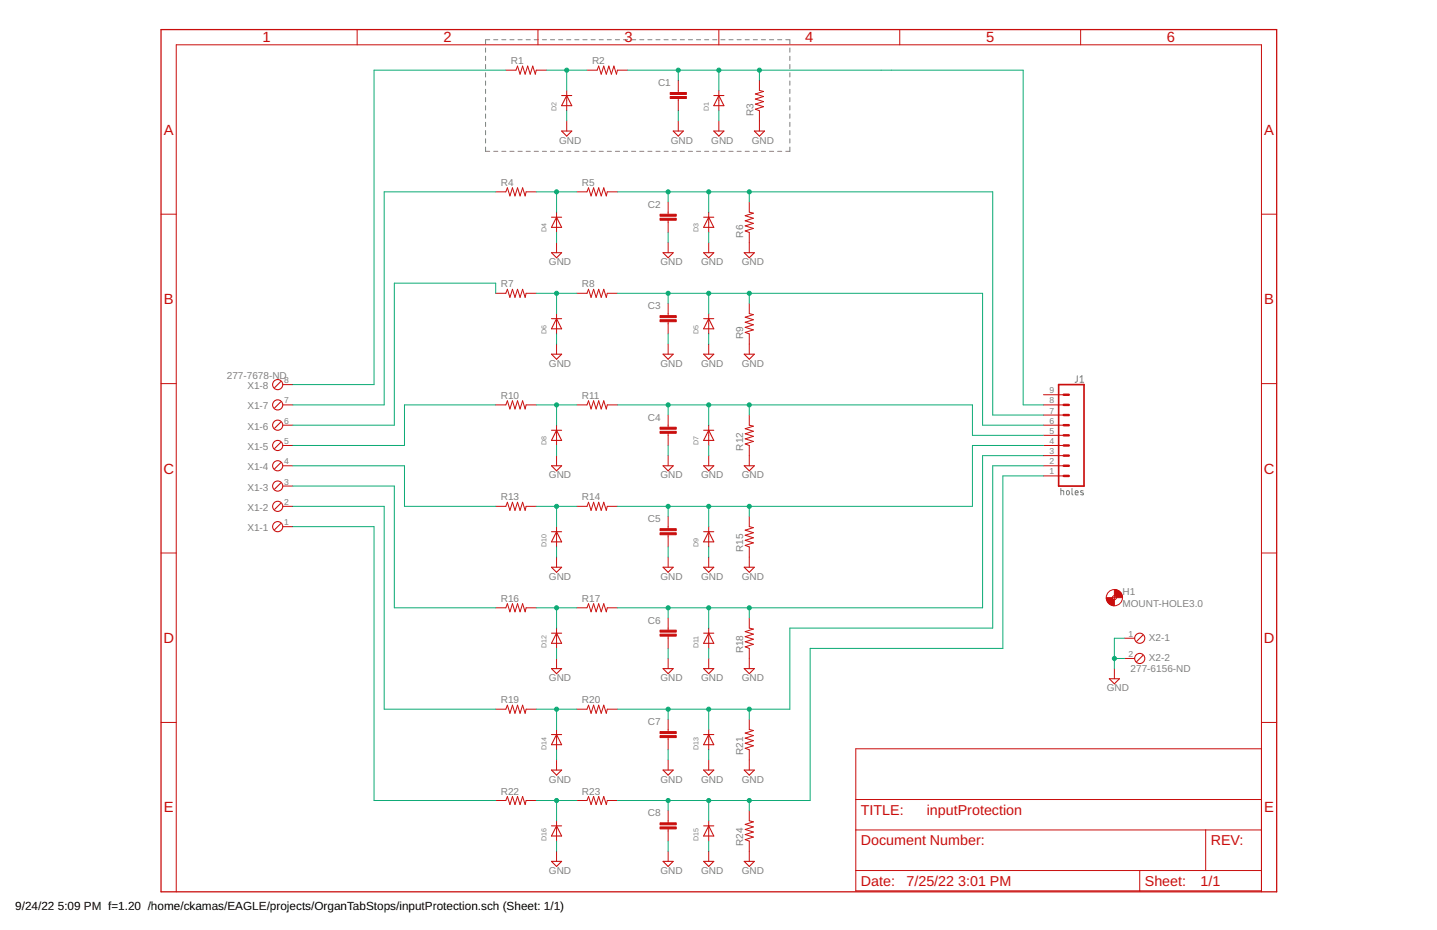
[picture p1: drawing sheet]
<svg xmlns="http://www.w3.org/2000/svg" width="432mm" height="279mm" viewBox="0 0 432 279" stroke-linecap="round" stroke-linejoin="round" font-family="sans-serif">
<g fill="none" stroke="#808080" stroke-width=".3">
<path d="M145.9 14.4v1.3M145.9 16.9v1.3M145.9 19.4v1.3M147.2 11.9h-1.3v1.3M148.4 11.9h1.2M150.8 11.9h1.2M153.2 11.9h1.3M155.7 11.9h1.2M158.1 11.9h1.2M160.5 11.9h1.3M163 11.9h1.2M165.4 11.9h1.2"/>
<path d="M167.9 11.9h1.2M170.3 11.9h1.2M172.7 11.9h1.3M175.2 11.9h1.2M177.6 11.9h1.2M180 11.9h1.3M182.5 11.9h1.2M184.9 11.9h1.3M187.3 11.9h1.3M189.8 11.9h1.2M192.2 11.9h1.3M194.7 11.9h1.2"/>
<path d="M197.1 11.9h1.2M199.5 11.9h1.3M202 11.9h1.2M204.4 11.9h1.3M206.9 11.9h1.2M209.3 11.9h1.2M211.7 11.9h1.3M214.2 11.9h1.2M216.6 11.9h1.2M219 11.9h1.3M221.5 11.9h1.2M223.9 11.9h1.2"/>
<path d="M226.4 11.9h1.2M228.8 11.9h1.2M231.2 11.9h1.3M233.7 11.9h1.2M236.1 11.9h1.2v1.3M237.3 14.4v1.3M237.3 16.9v1.3M237.3 19.4v1.3M145.9 21.8v1.3M145.9 24.3v1.3M145.9 26.8v1.3M145.9 29.3v1.3"/>
<path d="M145.9 31.8v1.3M145.9 34.2v1.3M145.9 36.7v1.3M145.9 39.2v1.3M237.3 21.8v1.3M237.3 24.3v1.3M237.3 26.8v1.3M237.3 29.3v1.3M237.3 31.8v1.3M237.3 34.2v1.3M237.3 36.7v1.3M237.3 39.2v1.3"/>
<path d="M145.9 41.7v1.3M145.9 44.2v1.3h1.3M148.4 45.5h1.2M150.8 45.5h1.2M153.2 45.5h1.3M155.7 45.5h1.2M158.1 45.5h1.2M160.5 45.5h1.3M163 45.5h1.2M165.4 45.5h1.2M167.9 45.5h1.2M170.3 45.5h1.2"/>
<path d="M172.7 45.5h1.3M175.2 45.5h1.2M177.6 45.5h1.2M180 45.5h1.3M182.5 45.5h1.2M184.9 45.5h1.3M187.3 45.5h1.3M189.8 45.5h1.2M192.2 45.5h1.3M194.7 45.5h1.2M197.1 45.5h1.2M199.5 45.5h1.3"/>
<path d="M202 45.5h1.2M204.4 45.5h1.3M206.9 45.5h1.2M209.3 45.5h1.2M211.7 45.5h1.3M214.2 45.5h1.2M216.6 45.5h1.2M219 45.5h1.3M221.5 45.5h1.2M223.9 45.5h1.2M226.4 45.5h1.2M228.8 45.5h1.2"/>
<path d="M231.2 45.5h1.3M233.7 45.5h1.2M237.3 41.7v1.3M237.3 44.2v1.3h-1.2M323.7 112.9v1.7l-.7 .3M324.5 114.9h1.1M324.5 113.3l.6-.4v2M318.8 147.4l.8 .1v1.2M318.8 146.7v2M320.6 147.5h.6l.1 .8a.43 .43 0 0 1-.4 .4 .43 .43 0 0 1-.4-.4zM322.1 146.7v1.7l.3 .3M323.1 148h.9a.45 .45 0 0 0-.4-.6 .45 .45 0 0 0-.5 .4l.1 .8 .8 .1"/>
<path d="M325.5 147.5l-.6-.1-.2 .3 .8 .5v.4h-.8"/>
</g>
<path d="M48.4 8.9h335.2v259h-335.2z" fill="none" stroke="#c90d0c" stroke-width=".38"/>
<g fill="none" stroke="#c90d0c" stroke-width=".3">
<path d="M107.3 8.9v4.6M161.6 8.9v4.6M216 8.9v4.6M270.4 8.9v4.6M324.7 8.9v4.6M152 21.1h3l.5-1.2 .8 2.4 .7-2.4 .8 2.4 .8-2.4 .7 2.4 .8-2.4 .7 2.4 .3-1.2h3.1M170.3 27.2v6.1M170.3 36.3v3.1M176.4 21.1h3l.5-1.2 .8 2.4 .7-2.4 .8 2.4 .7-2.4 .8 2.4 .8-2.4 .7 2.4 .3-1.2h3.1M203.8 24.1v3.7M203.8 29.6v3.7M203.8 36.3v3.1"/>
<path d="M216 27.2v6.1M216 36.3v3.1M228.2 24.1v3.1l1.2 .3-2.4 .7 2.4 .8-2.4 .8 2.4 .7-2.4 .8 2.4 .7-2.4 .8 1.2 .5v6.1M148.9 57.6h3.1l.5-1.2 .7 2.5 .8-2.5 .7 2.5 .8-2.5 .8 2.5 .7-2.5 .8 2.5 .3-1.3h3M173.3 57.6h3.1l.4-1.2 .8 2.5 .8-2.5 .7 2.5 .8-2.5 .8 2.5 .7-2.5 .8 2.5 .3-1.3h3M48.4 64.3h4.6M167.2 63.7v6.1M167.2 72.9v3M200.8 60.7v3.6M200.8 66.2v3.6M200.8 72.9v3M213 63.7v6.1"/>
<path d="M213 72.9v3M225.1 60.7v3l1.3 .4-2.5 .7 2.5 .8-2.5 .7 2.5 .8-2.5 .8 2.5 .7-2.5 .8 1.2 .4v6.1M379.1 64.3h4.5M148.9 88.1h3.1l.5-1.2 .7 2.4 .8-2.4 .7 2.4 .8-2.4 .8 2.4 .7-2.4 .8 2.4 .3-1.2h3M167.2 94.2v6.1M173.3 88.1h3.1l.4-1.2 .8 2.4 .8-2.4 .7 2.4 .8-2.4 .8 2.4 .7-2.4 .8 2.4 .3-1.2h3M200.8 91.2v3.6M200.8 96.6v3.7M213 94.2v6.1M225.1 91.2v3l1.3 .3-2.5 .8 2.5 .8-2.5 .7 2.5 .8-2.5 .7 2.5 .8-2.5 .8 1.2 .4v6.1M48.4 115.3h4.6M85 115.5h3"/>
<path d="M167.2 103.4v3M200.8 103.4v3M213 103.4v3M313.5 118.6h6.1M379.1 115.3h4.5M85 139.9h3M85 133.8h3M85 127.7h3M85 121.6h3M148.9 121.6h3.1l.5-1.2 .7 2.5 .8-2.5 .7 2.5 .8-2.5 .8 2.5 .7-2.5 .8 2.5 .3-1.3h3M167.2 127.7v6.1M167.2 136.9v3"/>
<path d="M173.3 121.6h3.1l.4-1.2 .8 2.5 .8-2.5 .7 2.5 .8-2.5 .8 2.5 .7-2.5 .8 2.5 .3-1.3h3M200.8 124.7v3.7M200.8 130.2v3.6M200.8 136.9v3M213 127.7v6.1M213 136.9v3M225.1 124.7v3l1.3 .3-2.5 .8 2.5 .8-2.5 .7 2.5 .8-2.5 .7 2.5 .8-2.5 .8 1.2 .4v6.1M313.5 139.9h6.1M313.5 133.8h6.1M313.5 127.7h6.1M313.5 121.6h6.1M313.5 136.9h6.1"/>
<path d="M313.5 130.8h6.1M313.5 124.7h6.1M85 158.2h3M85 152.1h3M85 146h3M148.9 152.1h3.1l.5-1.2 .7 2.4 .8-2.4 .7 2.4 .8-2.4 .8 2.4 .7-2.4 .8 2.4 .3-1.2h3M167.2 158.2v6.1M173.3 152.1h3.1l.4-1.2 .8 2.4 .8-2.4 .7 2.4 .8-2.4 .8 2.4 .7-2.4 .8 2.4 .3-1.2h3M200.8 155.2v3.6M213 158.2v6.1M225.1 155.2v3l1.3 .3-2.5 .8 2.5 .7-2.5 .8 2.5 .8-2.5 .7 2.5 .8-2.5 .8 1.2 .4v6.1M313.5 143h6.1"/>
<path d="M48.4 166.1h4.6M167.2 167.4v3M200.8 160.7v3.6M200.8 167.4v3M213 167.4v3M334.3 179.6h1.2M334.9 178.9v1.2M379.1 166.1h4.5M148.9 182.6h3.1l.5-1.2 .7 2.4 .8-2.4 .7 2.4 .8-2.4 .8 2.4 .7-2.4 .8 2.4 .3-1.2h3M167.2 188.7v6.1M167.2 197.8v3.1M173.3 182.6h3.1l.4-1.2 .8 2.4 .8-2.4 .7 2.4 .8-2.4 .8 2.4 .7-2.4 .8 2.4 .3-1.2h3"/>
<path d="M200.8 185.7v3.6M200.8 191.1v3.7M200.8 197.8v3.1M213 188.7v6.1M213 197.8v3.1M225.1 185.7v3l1.3 .3-2.5 .8 2.5 .7-2.5 .8 2.5 .7-2.5 .8 2.5 .8-2.5 .7 1.2 .5v6.1M337.9 191.7h3.1M337.9 197.8h3.1M48.4 217h4.6M148.9 213.1h3.1l.5-1.2 .7 2.4 .8-2.4 .7 2.4 .8-2.4 .8 2.4 .7-2.4 .8 2.4 .3-1.2h3M167.2 219.2v6.1M173.3 213.1h3.1l.4-1.2 .8 2.4 .8-2.4 .7 2.4 .8-2.4 .8 2.4 .7-2.4 .8 2.4 .3-1.2h3"/>
<path d="M200.8 216.1v3.7M213 219.2v6.1M225.1 216.1v3.1l1.3 .3-2.5 .7 2.5 .8-2.5 .8 2.5 .7-2.5 .8 2.5 .7-2.5 .8 1.2 .5v6.1M334.9 200.9v3M379.1 217h4.5M167.2 228.3v3.1M200.8 221.6v3.7M200.8 228.3v3.1M213 228.3v3.1M379.1 225h-121.9v42.6h121.9M148.9 240.5h3.1l.5-1.2 .7 2.4 .8-2.4 .7 2.4 .8-2.4 .8 2.4 .7-2.4 .8 2.4 .3-1.2h3M167.2 246.6v6.1"/>
<path d="M167.2 255.7v3.1M173.3 240.5h3.1l.4-1.2 .8 2.4 .8-2.4 .7 2.4 .8-2.4 .8 2.4 .7-2.4 .8 2.4 .3-1.2h3M200.8 243.5v3.7M200.8 249v3.7M200.8 255.7v3.1M213 246.6v6.1M213 255.7v3.1M225.1 243.5v3.1l1.3 .3-2.5 .8 2.5 .7-2.5 .8 2.5 .8-2.5 .7 2.5 .8-2.5 .7 1.2 .5v6.1M257.2 249.3h121.9M257.2 240.2h121.9M362.3 249.3v12.2M53 267.9v-254.4h326.1v254.4"/>
<path d="M257.2 261.5h121.9M342.5 261.5v6.1"/>
<circle cx="334.9" cy="179.6" r="2.43"/>
<circle cx="334.9" cy="179.6" r=".61"/>
</g>
<g fill="none" stroke="#c90d0c" stroke-width=".32">
<path d="M168.8 28.7h3M168.8 39.4h3l-1.5 1.5zM170.3 28.7l1.5 3h-3zM202.3 39.4h3l-1.5 1.5zM214.5 28.7h3M214.5 39.4h3l-1.5 1.5zM216 28.7l1.5 3h-3zM226.7 39.4h3l-1.5 1.5zM165.7 65.3h3.1M165.7 75.9h3.1l-1.6 1.5zM167.2 65.3l1.6 3h-3.1zM199.2 75.9h3.1l-1.5 1.5z"/>
<path d="M211.4 65.3h3.1M211.4 75.9h3.1l-1.5 1.5zM213 65.3l1.5 3h-3.1zM223.6 75.9h3.1l-1.6 1.5zM165.7 95.7h3.1M167.2 95.7l1.6 3.1h-3.1zM211.4 95.7h3.1M213 95.7l1.5 3.1h-3.1zM84.3 114.6l-1.8 1.9M165.7 106.4h3.1l-1.6 1.5zM199.2 106.4h3.1l-1.5 1.5zM211.4 106.4h3.1l-1.5 1.5z"/>
<path d="M223.6 106.4h3.1l-1.6 1.5zM84.3 126.8l-1.8 1.9M84.3 139l-1.8 1.8M84.3 132.9l-1.8 1.8M84.3 120.7l-1.8 1.9M165.7 139.9h3.1l-1.6 1.6zM165.7 129.3h3.1M167.2 129.3l1.6 3h-3.1zM199.2 139.9h3.1l-1.5 1.6zM211.4 129.3h3.1M211.4 139.9h3.1l-1.5 1.6zM213 129.3l1.5 3h-3.1z"/>
<path d="M223.6 139.9h3.1l-1.6 1.6zM84.3 157.3l-1.8 1.8M84.3 151.2l-1.8 1.8M84.3 145.1l-1.8 1.8M165.7 159.7h3.1M167.2 159.7l1.6 3.1h-3.1zM211.4 159.7h3.1M213 159.7l1.5 3.1h-3.1zM165.7 170.4h3.1l-1.6 1.5zM199.2 170.4h3.1l-1.5 1.5zM211.4 170.4h3.1l-1.5 1.5zM223.6 170.4h3.1l-1.6 1.5z"/>
<path d="M165.7 190.2h3.1M167.2 190.2l1.6 3.1h-3.1zM211.4 190.2h3.1M213 190.2l1.5 3.1h-3.1zM343.4 190.8l-1.8 1.9M343.4 196.9l-1.8 1.9M165.7 200.9h3.1l-1.6 1.5zM199.2 200.9h3.1l-1.5 1.5zM211.4 200.9h3.1l-1.5 1.5zM223.6 200.9h3.1l-1.6 1.5zM333.3 203.9h3.1l-1.5 1.5zM165.7 220.7h3.1"/>
<path d="M165.7 231.4h3.1l-1.6 1.5zM167.2 220.7l1.6 3h-3.1zM199.2 231.4h3.1l-1.5 1.5zM211.4 220.7h3.1M211.4 231.4h3.1l-1.5 1.5zM213 220.7l1.5 3h-3.1zM223.6 231.4h3.1l-1.6 1.5zM165.7 258.8h3.1l-1.6 1.5zM165.7 248.1h3.1M167.2 248.1l1.6 3.1h-3.1zM199.2 258.8h3.1l-1.5 1.5zM211.4 248.1h3.1"/>
<path d="M211.4 258.8h3.1l-1.5 1.5zM213 248.1l1.5 3.1h-3.1zM223.6 258.8h3.1l-1.6 1.5z"/>
<circle cx="83.4" cy="115.5" r="1.52"/>
<circle cx="83.4" cy="133.8" r="1.52"/>
<circle cx="83.4" cy="139.9" r="1.52"/>
<circle cx="83.4" cy="127.7" r="1.52"/>
<circle cx="83.4" cy="121.6" r="1.52"/>
<circle cx="83.4" cy="152.1" r="1.52"/>
<circle cx="83.4" cy="158.2" r="1.52"/>
<circle cx="83.4" cy="146" r="1.52"/>
<circle cx="342.5" cy="197.8" r="1.52"/>
<circle cx="342.5" cy="191.7" r="1.52"/>
</g>
<g fill="#c90d0c" stroke="#c90d0c" stroke-width=".3">
<path d="M201.4 29h4.8v.6h-4.8z"/>
<path d="M201.4 27.8h4.8v.6h-4.8z"/>
<path d="M198.3 65.6h4.9v.6h-4.9z"/>
<path d="M198.3 64.4h4.9v.6h-4.9z"/>
<path d="M198.3 96.1h4.9v.5h-4.9z"/>
<path d="M198.3 94.8h4.9v.6h-4.9z"/>
<path d="M198.3 129.6h4.9v.6h-4.9z"/>
<path d="M198.3 128.4h4.9v.5h-4.9z"/>
<path d="M198.3 160.1h4.9v.6h-4.9z"/>
<path d="M198.3 158.8h4.9v.6h-4.9z"/>
<path d="M198.3 190.5h4.9v.6h-4.9z"/>
<path d="M198.3 189.3h4.9v.6h-4.9z"/>
<path d="M198.3 221h4.9v.6h-4.9z"/>
<path d="M198.3 219.8h4.9v.6h-4.9z"/>
<path d="M198.3 248.4h4.9v.6h-4.9z"/>
<path d="M198.3 247.2h4.9v.6h-4.9z"/>
</g>
<path d="M318.1 115.5h7.6v30.5h-7.6z" fill="none" stroke="#c90d0c" stroke-width=".51"/>
<path d="M319.6 118.6h1.6M319.6 136.9h1.6M319.6 139.9h1.6M319.6 130.8h1.6M319.6 133.8h1.6M319.6 127.7h1.6M319.6 124.7h1.6M319.6 121.6h1.6M319.6 143h1.6" fill="none" stroke="#c90d0c" stroke-width=".74"/>
<g fill="#c90d0c" stroke="#c90d0c" stroke-width=".3">
<path d="M334.9 177.1a2.46 2.46 0 0 1 2.4 2.5h-1.8l-.3-.6-.3-.1z" fill-rule="evenodd"/>
<path d="M332.4 179.6h1.9l.1 .3 .5 .2v1.9a2.46 2.46 0 0 1-2.5-2.4z" fill-rule="evenodd"/>
</g>
<g fill="none" stroke="#0dab76" stroke-width=".3">
<path d="M152 21.1h-39.6v94.4h-24.4M164.2 21.1h12.2M170.3 21.1v6.1M170.3 33.3v3M188.6 21.1h118.8v100.5h6.1M203.8 21.1v3M203.8 33.3v3M216 21.1v6.1M216 33.3v3M228.2 21.1v3M148.9 57.6h-33.5v64h-27.4M161.1 57.6h12.2"/>
<path d="M167.2 57.6v6.1M185.5 57.6h112.8v67.1h15.2M200.8 57.6v3.1M213 57.6v6.1M225.1 57.6v3.1M167.2 69.8v3.1M200.8 69.8v3.1M213 69.8v3.1M148.9 88.1v-3h-30.4v42.6h-30.5M161.1 88.1h12.2M167.2 88.1v6.1M185.5 88.1h109.8v39.6h18.2"/>
<path d="M200.8 88.1v3.1M213 88.1v6.1M225.1 88.1v3.1M167.2 100.3v3.1M200.8 100.3v3.1M213 100.3v3.1M88 139.9h33.5v12.2h27.4M148.9 121.6h-27.4v12.2h-33.5M161.1 121.6h12.2M167.2 121.6v6.1M167.2 133.8v3.1M185.5 121.6h106.7v9.2h21.3"/>
<path d="M200.8 121.6v3.1M200.8 133.8v3.1M213 121.6v6.1M213 133.8v3.1M225.1 121.6v3.1M313.5 139.9h-15.2v48.8h-61v24.4h-51.8M313.5 136.9h-18.2v45.7h-109.8M313.5 133.8h-21.3v18.3h-106.7M88 152.1h27.4v61h33.5M88 146h30.5v36.6h30.4M88 158.2h24.4v82.3h36.5M161.1 152.1h12.2"/>
<path d="M167.2 152.1v6.1M200.8 152.1v3.1M213 152.1v6.1M225.1 152.1v3.1M313.5 143h-12.2v51.8h-57.9v45.7h-57.9M167.2 164.3v3.1M200.8 164.3v3.1M213 164.3v3.1M161.1 182.6h12.2M167.2 182.6v6.1M167.2 194.8v3M200.8 182.6v3.1"/>
<path d="M200.8 194.8v3M213 182.6v6.1M213 194.8v3M225.1 182.6v3.1M334.9 197.8h3M337.9 191.7h-3v9.2M161.1 213.1h12.2M167.2 213.1v6.1M200.8 213.1v3M213 213.1v6.1M225.1 213.1v3M167.2 225.3v3"/>
<path d="M200.8 225.3v3M213 225.3v3M161.1 240.5h12.2M167.2 240.5v6.1M167.2 252.7v3M200.8 240.5v3M200.8 252.7v3M213 240.5v6.1M213 252.7v3M225.1 240.5v3"/>
</g>
<g fill="#0dab76" stroke="#0dab76" stroke-width=".3">
<circle cx="170.3" cy="21.1" r=".61"/>
<circle cx="203.8" cy="21.1" r=".61"/>
<circle cx="216" cy="21.1" r=".61"/>
<circle cx="228.2" cy="21.1" r=".61"/>
<circle cx="334.9" cy="197.8" r=".61"/>
<circle cx="167.2" cy="57.6" r=".61"/>
<circle cx="200.8" cy="57.6" r=".61"/>
<circle cx="213" cy="57.6" r=".61"/>
<circle cx="225.1" cy="57.6" r=".61"/>
<circle cx="167.2" cy="88.1" r=".61"/>
<circle cx="200.8" cy="88.1" r=".61"/>
<circle cx="213" cy="88.1" r=".61"/>
<circle cx="225.1" cy="88.1" r=".61"/>
<circle cx="167.2" cy="121.6" r=".61"/>
<circle cx="200.8" cy="121.6" r=".61"/>
<circle cx="213" cy="121.6" r=".61"/>
<circle cx="225.1" cy="121.6" r=".61"/>
<circle cx="167.2" cy="152.1" r=".61"/>
<circle cx="200.8" cy="152.1" r=".61"/>
<circle cx="213" cy="152.1" r=".61"/>
<circle cx="225.1" cy="152.1" r=".61"/>
<circle cx="167.2" cy="182.6" r=".61"/>
<circle cx="200.8" cy="182.6" r=".61"/>
<circle cx="213" cy="182.6" r=".61"/>
<circle cx="225.1" cy="182.6" r=".61"/>
<circle cx="167.2" cy="213.1" r=".61"/>
<circle cx="200.8" cy="213.1" r=".61"/>
<circle cx="213" cy="213.1" r=".61"/>
<circle cx="225.1" cy="213.1" r=".61"/>
<circle cx="167.2" cy="240.5" r=".61"/>
<circle cx="200.8" cy="240.5" r=".61"/>
<circle cx="213" cy="240.5" r=".61"/>
<circle cx="225.1" cy="240.5" r=".61"/>
</g>
<g font-size="4.4" fill="#c90d0c">
<text x="78.9" y="12.7">1</text>
<text x="133.3" y="12.7">2</text>
<text x="187.6" y="12.7">3</text>
<text x="242" y="12.7">4</text>
<text x="296.3" y="12.7">5</text>
<text x="350.7" y="12.7">6</text>
<text x="49.2" y="40.5">A</text>
<text x="379.9" y="40.5">A</text>
<text x="49.2" y="91.4">B</text>
<text x="379.9" y="91.4">B</text>
<text x="49.1" y="142.3">C</text>
<text x="379.8" y="142.3">C</text>
<text x="49.1" y="193.2">D</text>
<text x="379.8" y="193.2">D</text>
<text x="49.2" y="244">E</text>
<text x="379.9" y="244">E</text>
</g>
<g font-size="4.3" fill="#c90d0c">
<text x="258.7" y="244.8">TITLE:</text>
<text x="278.5" y="244.8">inputProtection</text>
<text x="258.7" y="253.9">Document Number:</text>
<text x="363.8" y="253.9">REV:</text>
<text x="258.7" y="266.1">Date:</text>
<text x="272.4" y="266.1">7/25/22</text>
<text x="287.9" y="266.1">3:01 PM</text>
<text x="344" y="266.1">Sheet:</text>
<text x="360.8" y="266.1">1/1</text>
</g>
<g font-size="3.5">
<text x="4.6" y="273.5">9/24/22</text>
<text x="17.4" y="273.5">5:09 PM f=1.20 /home/ckamas/EAGLE/projects/OrganTabStops/inputProtection.sch (Sheet: 1/1)</text>
</g>
<g font-size="3" fill="#808080">
<text x="153.5" y="19.3">R1</text>
<text x="177.9" y="19.3">R2</text>
<text x="197.7" y="25.8">C1</text>
<text x="226.4" y="34.8" transform="rotate(-90 226.4 34.8)">R3</text>
<text x="168" y="43.2">GND</text>
<text x="201.5" y="43.2">GND</text>
<text x="213.7" y="43.2">GND</text>
<text x="225.9" y="43.2">GND</text>
<text x="150.5" y="55.8">R4</text>
<text x="174.9" y="55.8">R5</text>
<text x="194.7" y="62.4">C2</text>
<text x="223.4" y="71.4" transform="rotate(-90 223.4 71.4)">R6</text>
<text x="165" y="79.7">GND</text>
<text x="198.5" y="79.7">GND</text>
<text x="210.7" y="79.7">GND</text>
<text x="222.9" y="79.7">GND</text>
<text x="150.5" y="86.3">R7</text>
<text x="174.9" y="86.3">R8</text>
<text x="194.7" y="92.8">C3</text>
<text x="223.4" y="101.8" transform="rotate(-90 223.4 101.8)">R9</text>
<text x="68.1" y="113.7">277-7678-ND</text>
<text x="165" y="110.2">GND</text>
<text x="198.5" y="110.2">GND</text>
<text x="210.7" y="110.2">GND</text>
<text x="222.9" y="110.2">GND</text>
<text x="74.3" y="116.9">X1-8</text>
<text x="150.5" y="119.8">R10</text>
<text x="174.9" y="119.8">R11</text>
<text x="74.3" y="123">X1-7</text>
<text x="74.3" y="129.1">X1-6</text>
<text x="194.7" y="126.4">C4</text>
<text x="74.3" y="135.2">X1-5</text>
<text x="223.4" y="135.4" transform="rotate(-90 223.4 135.4)">R12</text>
<text x="74.3" y="141.3">X1-4</text>
<text x="165" y="143.7">GND</text>
<text x="198.5" y="143.7">GND</text>
<text x="210.7" y="143.7">GND</text>
<text x="222.9" y="143.7">GND</text>
<text x="74.3" y="147.4">X1-3</text>
<text x="74.3" y="153.5">X1-2</text>
<text x="150.5" y="150.3">R13</text>
<text x="174.9" y="150.3">R14</text>
<text x="74.3" y="159.6">X1-1</text>
<text x="194.7" y="156.8">C5</text>
<text x="223.4" y="165.8" transform="rotate(-90 223.4 165.8)">R15</text>
<text x="165" y="174.2">GND</text>
<text x="198.5" y="174.2">GND</text>
<text x="210.7" y="174.2">GND</text>
<text x="222.9" y="174.2">GND</text>
<text x="337.3" y="178.8">H1</text>
<text x="150.5" y="180.8">R16</text>
<text x="174.9" y="180.8">R17</text>
<text x="337.3" y="182.5">MOUNT-HOLE3.0</text>
<text x="194.7" y="187.3">C6</text>
<text x="223.4" y="196.3" transform="rotate(-90 223.4 196.3)">R18</text>
<text x="345.2" y="192.5">X2-1</text>
<text x="339.7" y="201.8">277-6156-ND</text>
<text x="345.2" y="198.6">X2-2</text>
<text x="165" y="204.7">GND</text>
<text x="198.5" y="204.7">GND</text>
<text x="210.7" y="204.7">GND</text>
<text x="222.9" y="204.7">GND</text>
<text x="332.6" y="207.7">GND</text>
<text x="150.5" y="211.3">R19</text>
<text x="174.9" y="211.3">R20</text>
<text x="194.7" y="217.8">C7</text>
<text x="223.4" y="226.8" transform="rotate(-90 223.4 226.8)">R21</text>
<text x="150.5" y="238.7">R22</text>
<text x="165" y="235.2">GND</text>
<text x="174.9" y="238.7">R23</text>
<text x="198.5" y="235.2">GND</text>
<text x="210.7" y="235.2">GND</text>
<text x="222.9" y="235.2">GND</text>
<text x="194.7" y="245.2">C8</text>
<text x="223.4" y="254.2" transform="rotate(-90 223.4 254.2)">R24</text>
<text x="165" y="262.6">GND</text>
<text x="198.5" y="262.6">GND</text>
<text x="210.7" y="262.6">GND</text>
<text x="222.9" y="262.6">GND</text>
</g>
<g font-size="2.6" fill="#808080">
<text x="85.4" y="115.1">8</text>
<text x="315.4" y="118.2">9</text>
<text x="85.4" y="121.2">7</text>
<text x="315.4" y="124.3">7</text>
<text x="315.4" y="121.2">8</text>
<text x="85.4" y="127.3">6</text>
<text x="315.4" y="130.4">5</text>
<text x="315.4" y="127.3">6</text>
<text x="85.4" y="133.4">5</text>
<text x="315.4" y="136.5">3</text>
<text x="315.4" y="133.4">4</text>
<text x="85.4" y="139.5">4</text>
<text x="315.4" y="142.6">1</text>
<text x="315.4" y="139.5">2</text>
<text x="85.4" y="145.6">3</text>
<text x="85.4" y="151.7">2</text>
<text x="85.4" y="157.8">1</text>
<text x="339.1" y="191.3">1</text>
<text x="339.1" y="197.4">2</text>
</g>
<g font-size="2.1" fill="#808080">
<text x="167.2" y="33.3" transform="rotate(-90 167.2 33.3)">D2</text>
<text x="213" y="33.3" transform="rotate(-90 213 33.3)">D1</text>
<text x="164.2" y="69.8" transform="rotate(-90 164.2 69.8)">D4</text>
<text x="209.9" y="69.8" transform="rotate(-90 209.9 69.8)">D3</text>
<text x="164.2" y="100.3" transform="rotate(-90 164.2 100.3)">D6</text>
<text x="209.9" y="100.3" transform="rotate(-90 209.9 100.3)">D5</text>
<text x="164.2" y="133.8" transform="rotate(-90 164.2 133.8)">D8</text>
<text x="209.9" y="133.8" transform="rotate(-90 209.9 133.8)">D7</text>
<text x="164.2" y="164.3" transform="rotate(-90 164.2 164.3)">D10</text>
<text x="209.9" y="164.3" transform="rotate(-90 209.9 164.3)">D9</text>
<text x="164.2" y="194.8" transform="rotate(-90 164.2 194.8)">D12</text>
<text x="209.9" y="194.8" transform="rotate(-90 209.9 194.8)">D11</text>
<text x="164.2" y="225.3" transform="rotate(-90 164.2 225.3)">D14</text>
<text x="209.9" y="225.3" transform="rotate(-90 209.9 225.3)">D13</text>
<text x="164.2" y="252.7" transform="rotate(-90 164.2 252.7)">D16</text>
<text x="209.9" y="252.7" transform="rotate(-90 209.9 252.7)">D15</text>
</g>
</svg>
